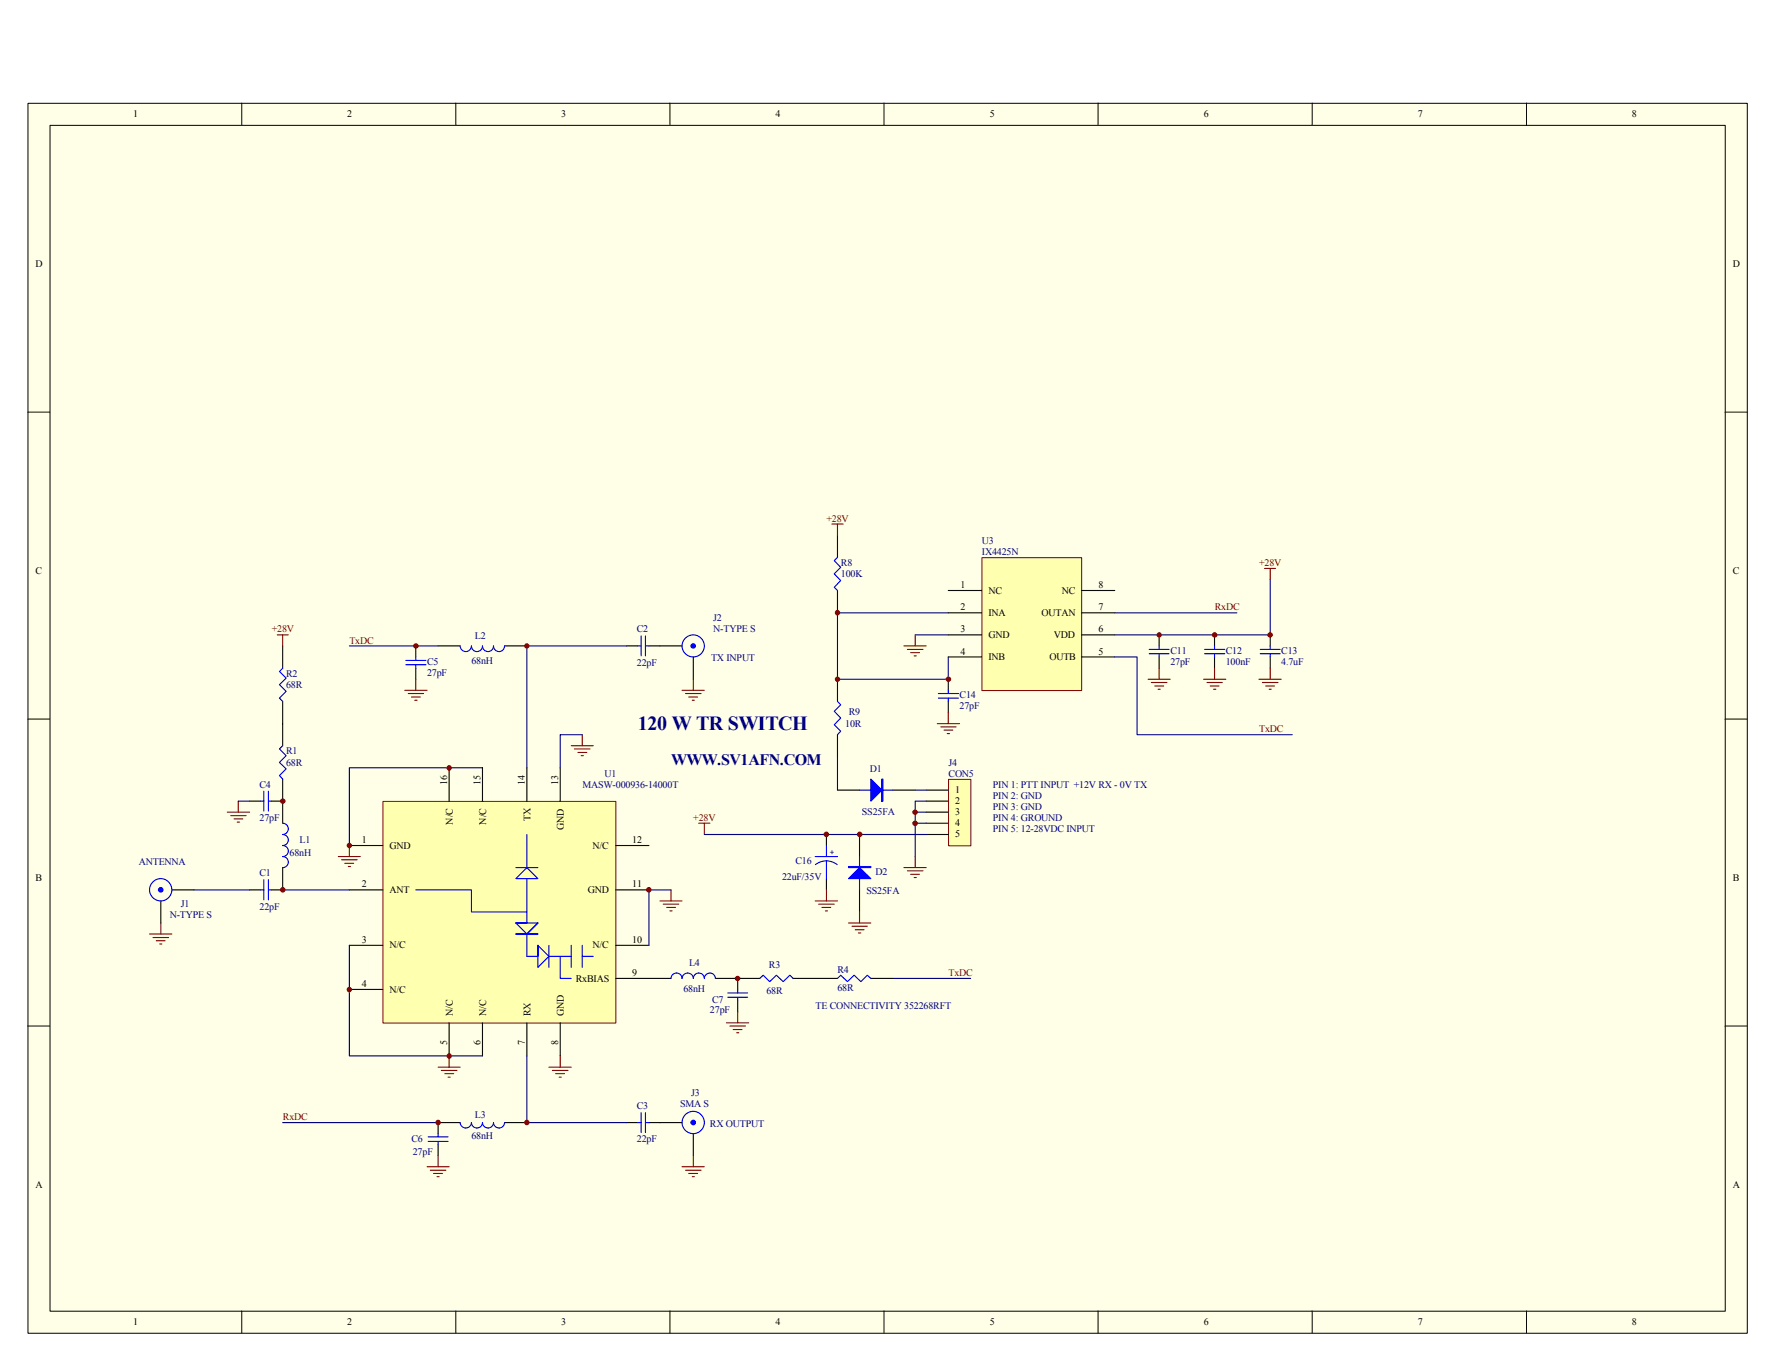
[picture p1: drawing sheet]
<svg xmlns="http://www.w3.org/2000/svg" width="279mm" height="216mm" viewBox="0 0 279 216" stroke-linecap="round" stroke-linejoin="round" font-family="sans-serif">
<path d="M4.4 16.3h270.6v193.5h-270.6z" fill="#ffffe8"/>
<g fill="none" stroke="#000" stroke-width=".16">
<path d="M4.4 16.3h270.6v193.5h-270.6zM7.9 19.7h263.7v186.6h-263.7zM38.1 16.2v3.5M71.8 16.2v3.5M105.5 16.2v3.5M139.1 16.2v3.5M172.8 16.2v3.5M206.5 16.2v3.5M240.3 16.2v3.5M4.4 64.9h3.4M271.5 64.9h3.5M4.4 113.2h3.4"/>
<path d="M271.5 113.2h3.5M4.4 161.5h3.4M271.5 161.5h3.5M38.1 206.3v3.5M71.8 206.3v3.5M105.5 206.3v3.5M139.1 206.3v3.5M172.8 206.3v3.5M206.5 206.3v3.5M240.3 206.3v3.5"/>
</g>
<path d="M110 129.5h1.8M110.9 129.5v1.8" fill="none" stroke="#800000" stroke-width=".17"/>
<path d="M110.9 131.3h15.7" fill="none" stroke="#000080" stroke-width=".17"/>
<path d="M149.4 122.7h3.4v10.4h-3.4z" fill="#ffffb0"/>
<path d="M149.3 122.6h3.5v10.5h-3.5z" fill="none" stroke="#800000" stroke-width=".16"/>
<path d="M135.3 131.3v3.5M145.8 124.3h3.5M145.8 126.1h3.5M145.8 127.8h3.5M145.8 129.5h3.5M145.8 131.3h3.5M135.3 140v3.5" fill="none" stroke="#000" stroke-width=".17"/>
<path d="M126.6 131.3h7" fill="none" stroke="#000080" stroke-width=".17"/>
<path d="M133.6 136.4h3.5v.1h-3.5zM133.6 136.4h3.5M135.3 134.8v5.2" fill="none" stroke="#00f" stroke-width=".17"/>
<path d="M133.6 138.3l1.7-1.8 1.8 1.8z" fill="#00f"/>
<path d="M180.9 102.9h3.1M180.9 102.2h3.1M182.5 101.6v.6M182.5 102.9v.5M198.4 102.9h3.1M198.4 102.2h3.1M199.9 101.6v.6M199.9 102.9v.5M135.3 136.5l1.8 1.8h-3.5z" fill="none" stroke="#00f" stroke-width=".17"/>
<g fill="none" stroke="#800000" stroke-width=".17">
<path d="M144.1 99.9v1.7M199.1 89.5h1.7M199.9 89.5v1.7M142.3 101.6h3.5M142.8 102.2h2.5M143.3 102.7h1.4M143.9 103.2h.3M180.7 106.9h3.5M181.2 107.4h2.5M181.8 108h1.4M182.3 108.5h.3M182.5 105.2v1.7"/>
<path d="M198.2 106.9h3.5M198.7 107.4h2.5M199.2 108h1.4M199.8 108.5h.3M199.9 105.2v1.7M133.6 145.2h3.5M134.1 145.8h2.4M134.6 146.3h1.4M135.1 146.8h.4M135.3 143.5v1.7"/>
</g>
<path d="M144.1 99.9h5.2M149.3 96.4h-17.5v10.5h17.5v-3.5M199.9 91.2v8.7h-24.4" fill="none" stroke="#000080" stroke-width=".17"/>
<path d="M182.5 99.9v1.7M199.9 99.9v1.7M182.5 103.4v1.8M199.9 103.4v1.8" fill="none" stroke="#000" stroke-width=".17"/>
<path d="M154.6 87.8h15.7v20.9h-15.7z" fill="#ffffb0"/>
<path d="M154.6 87.8h15.7v20.9h-15.7z" fill="none" stroke="#800000" stroke-width=".16"/>
<g fill="none" stroke="#000" stroke-width=".17">
<path d="M131.8 84.2v3.5M131.8 92.9v3.5M149.3 92.9h5.2M149.3 96.4h5.2M149.3 99.9h5.2M170.2 92.9h5.3M170.2 96.4h5.3M170.2 99.9h5.3M191.2 99.9v1.7M131.8 106.9v3.5M131.8 115.6v3.5M149.3 103.4h5.2"/>
<path d="M149.3 106.9v1.7M149.3 110.4v1.7M170.2 103.4h5.3M191.2 103.4v1.8M130.1 131.3v1.8M130.1 138.3v1.7"/>
</g>
<path d="M175.5 96.4h19.2M175.5 103.4h3.5v12.2h24.4M133.6 131.3h12.2M145.8 129.5h-1.7v5.3" fill="none" stroke="#000080" stroke-width=".17"/>
<g fill="none" stroke="#00f" stroke-width=".17">
<path d="M131.8 87.7l-.5 .5 1 1.1-1 1 1 1.1-1 1 .5 .5M131.8 110.4l.5 .5-1 1 1 1.1-1 1 1 1.1-.5 .5M147.7 109.9h3.2M147.7 109.1h3.2M149.3 108.6v.5M149.3 109.9v.5M189.6 102.9h3.2M189.6 102.2h3.2M191.2 101.6v.6M191.2 102.9v.5M128.3 134.8h3.5M130.1 135.5l.7 .1 1 .5"/>
<path d="M130.1 135.5l-.7 .1-1 .5M130.1 133.1v1.7M130.1 135.5v2.8"/>
</g>
<g fill="none" stroke="#800000" stroke-width=".17">
<path d="M130.9 82.5h1.8M131.8 82.5v1.7M147.5 113.9h3.5M148.1 114.4h2.4M148.6 114.9h1.4M149.1 115.4h.4M149.3 112.1v1.8M189.4 106.9h3.6M190 107.4h2.4M190.5 108h1.4M191 108.5h.4M191.2 105.2v1.7"/>
<path d="M142.3 136.5h3.5M142.8 137h2.5M143.3 137.6h1.4M143.9 138.1h.3M144.1 134.8v1.7M128.3 141.8h3.5M128.9 142.3h2.4M129.4 142.8h1.4M129.9 143.3h.4M130.1 140v1.8"/>
</g>
<path d="M60.3 126.2h36.6v34.8h-36.6z" fill="#ffffb0"/>
<path d="M60.3 126.1h36.6v34.9h-36.6z" fill="none" stroke="#800000" stroke-width=".16"/>
<g fill="none" stroke="#000" stroke-width=".17">
<path d="M44.5 113.9v3.4M39.3 126.1h1.7M42.8 126.1h1.7M44.5 136.5v3.5h-1.7M44.5 122.6v6.9M55 133.1h5.2M70.7 120.8v5.3M75.9 120.8v5.3M82.9 120.8v5.3M88.2 120.8v5.3M96.9 133.1h5.3M25.3 141.8v3.4"/>
<path d="M27.1 140h3.4M39.3 140h1.7M55 140h5.2M55 148.8h5.2M55 155.7h5.2M96.9 140h5.3M96.9 148.8h5.3M96.9 154h5.3M70.7 161v5.2M75.9 161v5.2M82.9 161v5.2M88.2 161v5.2"/>
</g>
<g fill="none" stroke="#800000" stroke-width=".17">
<path d="M89.9 117.3h3.5M90.4 117.9h2.5M91 118.4h1.4M91.5 118.9h.3M91.7 115.6v1.7M53.3 134.8h3.4M53.8 135.3h2.4M54.3 135.8h1.4M54.8 136.4h.4M55 133.1v1.7M103.9 141.8h3.5M104.4 142.3h2.4"/>
<path d="M104.9 142.8h1.4M105.5 143.3h.3M105.6 140v1.8M86.4 167.9h3.5M87 168.4h2.4M87.5 169h1.4M88 169.5h.3M88.2 166.2v1.7"/>
</g>
<path d="M91.7 115.6h-3.5v5.2M30.5 140h8.8M44.5 140h10.5" fill="none" stroke="#000080" stroke-width=".17"/>
<path d="M44.5 117.3l-.5 .6 1 1-1 1.1 1 1-1 1 .5 .6M41 126.1h.5M41.5 124.5v3.1M41.5 138.4v3.2M42.2 124.5v3.1M42.2 138.4v3.2M42.2 126.1h.6M44.5 129.5a.89 .89 0 0 1 .9 .9 .89 .89 0 0 1-.9 .9 .87 .87 0 0 1 .9 .9 .87 .87 0 0 1-.9 .9 .87 .87 0 0 1 .9 .8 .87 .87 0 0 1-.9 .9 .87 .87 0 0 1 .9 .9 .87 .87 0 0 1-.9 .8M41 140h.5M42.2 140h.6" fill="none" stroke="#00f" stroke-width=".17"/>
<circle cx="25.3" cy="140" r=".36" fill="#00f"/>
<g fill="none" stroke="#00f" stroke-width=".17">
<circle cx="25.3" cy="140" r=".36"/>
<circle cx="25.3" cy="140" r="1.75"/>
</g>
<g fill="none" stroke="#800000" stroke-width=".17">
<path d="M35.8 127.8h3.5M36.3 128.4h2.4M36.8 128.9h1.4M37.3 129.4h.4M37.5 126.1v1.7M23.5 147h3.6M24.1 147.5h2.4M24.6 148h1.4M25.1 148.5h.4M25.3 145.2v1.8M69 167.9h3.4M69.5 168.4h2.4"/>
<path d="M70 169h1.4M70.5 169.5h.4M70.7 166.2v1.7"/>
</g>
<path d="M37.5 126.1h1.8M75.9 120.8h-20.9v12.3M55 148.8v17.4h20.9M105.6 140h-3.4v8.8" fill="none" stroke="#000080" stroke-width=".17"/>
<path d="M103.9 101.6h3.5M109.1 103.4v3.5" fill="none" stroke="#000" stroke-width=".17"/>
<circle cx="109.1" cy="101.6" r=".35" fill="#00f"/>
<g fill="none" stroke="#00f" stroke-width=".17">
<path d="M63.9 104.6h3.2M63.9 103.9h3.2M65.4 103.4v.5M65.4 104.6v.6M72.4 101.6a.89 .89 0 0 0 .9 .9 .89 .89 0 0 0 .9-.9 .87 .87 0 0 0 .9 .9 .87 .87 0 0 0 .8-.9 .87 .87 0 0 0 .9 .9 .87 .87 0 0 0 .9-.9 .87 .87 0 0 0 .8 .9 .87 .87 0 0 0 .9-.9M100.4 101.6h.5M100.9 100.1v3.1M101.6 101.6h.6M101.6 100.1v3.1M100.4 176.7h.5M100.9 175.1v3.1M101.6 175.1v3.1"/>
<path d="M101.6 176.7h.6"/>
<circle cx="109.1" cy="101.6" r=".35"/>
<circle cx="109.1" cy="101.6" r="1.74"/>
</g>
<path d="M63.7 108.6h3.5M64.3 109.1h2.4M64.8 109.7h1.4M65.3 110.2h.4M65.4 106.9v1.7M107.4 108.6h3.5M107.9 109.1h2.5M108.4 109.7h1.4M109 110.2h.3M109.1 106.9v1.7" fill="none" stroke="#800000" stroke-width=".17"/>
<path d="M65.4 101.6v1.8M65.4 105.2v1.7M69 101.6h3.4M79.4 101.6h3.5M98.6 101.6h1.8M102.2 101.6h1.7M98.6 176.7h1.8M102.2 176.7h5.2M109.1 178.4v3.5" fill="none" stroke="#000" stroke-width=".17"/>
<path d="M55 101.6h14M98.6 101.6h-15.7v19.2" fill="none" stroke="#000080" stroke-width=".17"/>
<circle cx="109.1" cy="176.6" r=".36" fill="#00f"/>
<g fill="none" stroke="#00f" stroke-width=".17">
<path d="M44.5 105.2l-.5 .5 1 1-1 1 1 1.1-1 1.1 .5 .5M82.9 131.3v5.2h-1.7M82.9 136.5l1.8 1.8h-3.5zM82.9 138.3v6.9h-1.7h3.5M82.9 136.5h1.8M135.3 124.3h5.2M138.8 122.6h.2v3.5h-.2zM138.9 122.6v3.5M65.4 140h8.8v3.5h8.7M81.2 145.2l1.7 1.8 1.8-1.8-1.8 1.8h-1.7h3.5h-1.8v3.5h1.8v-1.7v3.4l1.7-1.7-1.7-1.7M86.4 148.8v3.4M86.4 150.5h3.5"/>
<path d="M88.2 150.5v3.5h1.7M89.9 148.8v3.4M91.7 150.5h1.7M91.7 148.8v3.4M105.6 154a.87 .87 0 0 1 .9-.9 .87 .87 0 0 1 .9 .9 .89 .89 0 0 1 .8-.9 .89 .89 0 0 1 .9 .9 .87 .87 0 0 1 .9-.9 .87 .87 0 0 1 .9 .9 .87 .87 0 0 1 .8-.9 .87 .87 0 0 1 .9 .9M114.6 156.9h3.1M114.6 156.3h3.1M116.1 155.7v.6M116.1 156.9v.5M119.6 154l.5-.5 1.1 1 1-1 1.1 1 1-1 .5 .5M131.8 154l.5-.5 1.1 1 1.1-1 1 1 1-1 .6 .5M67.4 179.6h3.1"/>
<path d="M67.4 178.9h3.1M69 178.4v.5M69 179.6v.5M72.4 176.7a.89 .89 0 0 0 .9 .8 .89 .89 0 0 0 .9-.8 .87 .87 0 0 0 .9 .8 .87 .87 0 0 0 .8-.8 .87 .87 0 0 0 .9 .8 .87 .87 0 0 0 .9-.8 .87 .87 0 0 0 .8 .8 .87 .87 0 0 0 .9-.8"/>
<circle cx="109.1" cy="176.6" r=".36"/>
<circle cx="109.1" cy="176.6" r="1.75"/>
</g>
<g fill="none" stroke="#800000" stroke-width=".17">
<path d="M43.6 99.9h1.8M44.5 99.9v1.7M116.1 159.2v1.8M114.3 161h3.6M114.9 161.5h2.4M115.4 162h1.4M116 162.5h.3M67.2 183.6h3.5M67.7 184.2h2.5M68.2 184.7h1.4M68.8 185.2h.3M69 181.9v1.7"/>
<path d="M107.4 183.6h3.5M107.9 184.2h2.5M108.4 184.7h1.4M109 185.2h.3M109.1 181.9v1.7"/>
</g>
<path d="M145.8 126.1h-1.7v3.4M140.5 154h12.3M44.5 176.7h24.5M82.9 166.2v10.5h15.7" fill="none" stroke="#000080" stroke-width=".17"/>
<g fill="none" stroke="#000" stroke-width=".17">
<path d="M44.5 101.6v3.6M44.5 110.4v3.5M131.8 124.3h3.5M140.5 124.3h3.6M102.2 154h3.4M112.6 154h7M116.1 154v1.7M116.1 157.4v1.8M124.8 154h7M137.1 154h3.4M72.4 176.7h-3.4v1.7M79.4 176.7h3.5"/>
<path d="M69 180.1v1.8"/>
</g>
<path d="M137.1 122.6l1.7 1.7-1.7 1.8z" fill="#00f"/>
<path d="M137.1 122.6l1.7 1.7-1.7 1.8z" fill="none" stroke="#00f" stroke-width=".17"/>
<path d="M131.8 119.1v5.2M144.1 124.3h1.7M144.1 127.8h1.7" fill="none" stroke="#000080" stroke-width=".17"/>
<circle cx="55" cy="133" r=".34" fill="#800000"/>
<circle cx="55" cy="133" r=".34" fill="none" stroke="#800000" stroke-width=".16"/>
<circle cx="55" cy="155.7" r=".35" fill="#800000"/>
<circle cx="55" cy="155.7" r=".35" fill="none" stroke="#800000" stroke-width=".16"/>
<circle cx="70.7" cy="166.2" r=".35" fill="#800000"/>
<circle cx="70.7" cy="166.2" r=".35" fill="none" stroke="#800000" stroke-width=".16"/>
<circle cx="102.1" cy="140" r=".36" fill="#800000"/>
<circle cx="102.1" cy="140" r=".36" fill="none" stroke="#800000" stroke-width=".16"/>
<circle cx="70.7" cy="120.8" r=".35" fill="#800000"/>
<circle cx="70.7" cy="120.8" r=".35" fill="none" stroke="#800000" stroke-width=".16"/>
<circle cx="44.5" cy="140" r=".36" fill="#800000"/>
<circle cx="44.5" cy="140" r=".36" fill="none" stroke="#800000" stroke-width=".16"/>
<circle cx="44.5" cy="126.1" r=".35" fill="#800000"/>
<circle cx="44.5" cy="126.1" r=".35" fill="none" stroke="#800000" stroke-width=".16"/>
<circle cx="82.9" cy="101.6" r=".34" fill="#800000"/>
<circle cx="82.9" cy="101.6" r=".34" fill="none" stroke="#800000" stroke-width=".16"/>
<circle cx="65.5" cy="101.6" r=".35" fill="#800000"/>
<circle cx="65.5" cy="101.6" r=".35" fill="none" stroke="#800000" stroke-width=".16"/>
<circle cx="82.9" cy="176.6" r=".35" fill="#800000"/>
<circle cx="82.9" cy="176.6" r=".35" fill="none" stroke="#800000" stroke-width=".16"/>
<circle cx="68.9" cy="176.6" r=".35" fill="#800000"/>
<circle cx="68.9" cy="176.6" r=".35" fill="none" stroke="#800000" stroke-width=".16"/>
<circle cx="116.1" cy="154" r=".35" fill="#800000"/>
<circle cx="116.1" cy="154" r=".35" fill="none" stroke="#800000" stroke-width=".16"/>
<circle cx="135.3" cy="131.3" r=".36" fill="#800000"/>
<circle cx="135.3" cy="131.3" r=".36" fill="none" stroke="#800000" stroke-width=".16"/>
<circle cx="199.9" cy="99.9" r=".35" fill="#800000"/>
<circle cx="199.9" cy="99.9" r=".35" fill="none" stroke="#800000" stroke-width=".16"/>
<circle cx="182.5" cy="99.9" r=".34" fill="#800000"/>
<circle cx="182.5" cy="99.9" r=".34" fill="none" stroke="#800000" stroke-width=".16"/>
<circle cx="131.8" cy="96.4" r=".35" fill="#800000"/>
<circle cx="131.8" cy="96.4" r=".35" fill="none" stroke="#800000" stroke-width=".16"/>
<circle cx="131.8" cy="106.9" r=".34" fill="#800000"/>
<circle cx="131.8" cy="106.9" r=".34" fill="none" stroke="#800000" stroke-width=".16"/>
<circle cx="149.3" cy="106.9" r=".35" fill="#800000"/>
<circle cx="149.3" cy="106.9" r=".35" fill="none" stroke="#800000" stroke-width=".16"/>
<circle cx="191.2" cy="99.9" r=".35" fill="#800000"/>
<circle cx="191.2" cy="99.9" r=".35" fill="none" stroke="#800000" stroke-width=".16"/>
<circle cx="144" cy="129.6" r=".36" fill="#800000"/>
<circle cx="144" cy="129.6" r=".36" fill="none" stroke="#800000" stroke-width=".16"/>
<circle cx="130.1" cy="131.3" r=".36" fill="#800000"/>
<circle cx="130.1" cy="131.3" r=".36" fill="none" stroke="#800000" stroke-width=".16"/>
<circle cx="144.1" cy="127.8" r=".35" fill="#800000"/>
<circle cx="144.1" cy="127.8" r=".35" fill="none" stroke="#800000" stroke-width=".16"/>
<text font-size="3.1" fill="#000080" x="100.4" y="114.9">120 W TR SWITCH</text>
<text font-size="2.5" fill="#000080" x="105.7" y="120.3">WWW.SV1AFN.COM</text>
<g font-size="1.6">
<text x="21" y="18.5">1</text>
<text x="54.7" y="18.5">2</text>
<text x="88.3" y="18.5">3</text>
<text x="122" y="18.5">4</text>
<text x="155.8" y="18.5">5</text>
<text x="189.5" y="18.5">6</text>
<text x="223.2" y="18.5">7</text>
<text x="256.9" y="18.5">8</text>
<text x="5.6" y="42">D</text>
<text x="272.8" y="42">D</text>
<text x="5.6" y="90.3">C</text>
<text x="151.2" y="92.6">1</text>
<text x="155.6" y="93.4">NC</text>
<text x="167.1" y="93.4">NC</text>
<text x="172.9" y="92.6">8</text>
<text x="272.8" y="90.3">C</text>
<text x="151.2" y="96.1">2</text>
<text x="151.2" y="99.5">3</text>
<text x="155.6" y="96.9">INA</text>
<text x="155.6" y="100.4">GND</text>
<text x="164" y="96.9">OUTAN</text>
<text x="165.9" y="100.4">VDD</text>
<text x="172.9" y="99.5">6</text>
<text x="172.9" y="96.1">7</text>
<text x="151.2" y="103">4</text>
<text x="155.6" y="103.9">INB</text>
<text x="165.2" y="103.9">OUTB</text>
<text x="172.9" y="103">5</text>
<text x="70.4" y="123.5" transform="rotate(-90 70.4 123.5)">16</text>
<text x="75.6" y="123.5" transform="rotate(-90 75.6 123.5)">15</text>
<text x="82.6" y="123.5" transform="rotate(-90 82.6 123.5)">14</text>
<text x="87.9" y="123.5" transform="rotate(-90 87.9 123.5)">13</text>
<text x="150.4" y="124.8">1</text>
<text x="71.3" y="129.8" transform="rotate(-90 71.3 129.8)">N/C</text>
<text x="76.5" y="129.8" transform="rotate(-90 76.5 129.8)">N/C</text>
<text x="83.5" y="129.2" transform="rotate(-90 83.5 129.2)">TX</text>
<text x="88.8" y="130.6" transform="rotate(-90 88.8 130.6)">GND</text>
<text x="150.4" y="126.6">2</text>
<text x="150.4" y="128.3">3</text>
<text x="150.4" y="130">4</text>
<text x="150.4" y="131.8">5</text>
<text x="56.9" y="132.7">1</text>
<text x="61.3" y="133.6">GND</text>
<text x="93.3" y="133.6">N/C</text>
<text x="99.5" y="132.7">12</text>
<text x="5.6" y="138.6">B</text>
<text x="56.9" y="139.7">2</text>
<text x="61.3" y="140.5">ANT</text>
<text x="92.5" y="140.5">GND</text>
<text x="99.5" y="139.7">11</text>
<text x="272.8" y="138.6">B</text>
<text x="56.9" y="148.4">3</text>
<text x="61.3" y="149.2">N/C</text>
<text x="93.3" y="149.2">N/C</text>
<text x="99.5" y="148.4">10</text>
<text x="56.9" y="155.4">4</text>
<text x="90.6" y="154.5">RxBIAS</text>
<text x="99.5" y="153.6">9</text>
<text x="61.3" y="156.2">N/C</text>
<text x="71.3" y="159.9" transform="rotate(-90 71.3 159.9)">N/C</text>
<text x="76.5" y="159.9" transform="rotate(-90 76.5 159.9)">N/C</text>
<text x="83.5" y="159.9" transform="rotate(-90 83.5 159.9)">RX</text>
<text x="88.8" y="159.9" transform="rotate(-90 88.8 159.9)">GND</text>
<text x="70.4" y="164.5" transform="rotate(-90 70.4 164.5)">5</text>
<text x="75.6" y="164.5" transform="rotate(-90 75.6 164.5)">6</text>
<text x="82.6" y="164.5" transform="rotate(-90 82.6 164.5)">7</text>
<text x="87.9" y="164.5" transform="rotate(-90 87.9 164.5)">8</text>
<text x="5.6" y="186.9">A</text>
<text x="272.8" y="186.9">A</text>
<text x="21" y="208.5">1</text>
<text x="54.7" y="208.5">2</text>
<text x="88.3" y="208.5">3</text>
<text x="122" y="208.5">4</text>
<text x="155.8" y="208.5">5</text>
<text x="189.5" y="208.5">6</text>
<text x="223.2" y="208.5">7</text>
<text x="256.9" y="208.5">8</text>
</g>
<g font-size="1.6" fill="#800000">
<text x="130.1" y="82.1">+28V</text>
<text x="198.2" y="89.1">+28V</text>
<text x="42.8" y="99.5">+28V</text>
<text x="55" y="101.3">TxDC</text>
<text x="191.2" y="96.1">RxDC</text>
<text x="198.2" y="115.2">TxDC</text>
<text x="109.1" y="129.2">+28V</text>
<text x="149.3" y="153.6">TxDC</text>
<text x="44.5" y="176.3">RxDC</text>
</g>
<g font-size="1.6" fill="#000080">
<text x="132.4" y="89.1">R8</text>
<text x="154.6" y="85.6">U3</text>
<text x="154.6" y="87.3">IX4425N</text>
<text x="132.4" y="90.8">100K</text>
<text x="74.8" y="100.6">L2</text>
<text x="100.2" y="99.5">C2</text>
<text x="112.3" y="99.5">N-TYPE S</text>
<text x="112.3" y="97.8">J2</text>
<text x="45" y="106.5">R2</text>
<text x="67.2" y="104.6">C5</text>
<text x="67.2" y="106.3">27pF</text>
<text x="74.2" y="104.4">68nH</text>
<text x="100.2" y="104.8">22pF</text>
<text x="111.9" y="104.1">TX INPUT</text>
<text x="184.2" y="102.9">C11</text>
<text x="184.2" y="104.6">27pF</text>
<text x="193" y="102.9">C12</text>
<text x="193" y="104.6">100nF</text>
<text x="201.7" y="102.9">C13</text>
<text x="201.7" y="104.6">4.7uF</text>
<text x="45" y="108.2">68R</text>
<text x="133.6" y="112.4">R9</text>
<text x="151" y="109.8">C14</text>
<text x="151" y="111.6">27pF</text>
<text x="45" y="118.7">R1</text>
<text x="133.1" y="114.3">10R</text>
<text x="40.9" y="124">C4</text>
<text x="45" y="120.5">68R</text>
<text x="91.7" y="124">MASW-000936-14000T</text>
<text x="95.2" y="122.2">U1</text>
<text x="136.9" y="121.5">D1</text>
<text x="149.3" y="120.5">J4</text>
<text x="149.3" y="122.2">CON5</text>
<text x="156.3" y="124">PIN 1: PTT INPUT +12V RX - 0V TX</text>
<text x="156.3" y="125.7">PIN 2: GND</text>
<text x="40.9" y="129.2">27pF</text>
<text x="135.7" y="128.3">SS25FA</text>
<text x="156.3" y="129.2">PIN 4: GROUND</text>
<text x="156.3" y="130.9">PIN 5: 12-28VDC INPUT</text>
<text x="156.3" y="127.4">PIN 3: GND</text>
<text x="21.8" y="136.1">ANTENNA</text>
<text x="40.9" y="137.9">C1</text>
<text x="45.6" y="134.7">68nH</text>
<text x="47.2" y="132.7">L1</text>
<text x="125.2" y="136">C16</text>
<text x="137.8" y="137.8">D2</text>
<text x="28.4" y="142.8">J1</text>
<text x="40.9" y="143.1">22pF</text>
<text x="123.1" y="138.4">22uF/35V</text>
<text x="136.4" y="140.7">SS25FA</text>
<text x="26.7" y="144.5">N-TYPE S</text>
<text x="108.5" y="152">L4</text>
<text x="121" y="152.4">R3</text>
<text x="131.8" y="153.1">R4</text>
<text x="131.8" y="155.9">68R</text>
<text x="107.6" y="156">68nH</text>
<text x="111.8" y="159.3">27pF</text>
<text x="112.1" y="157.8">C7</text>
<text x="120.6" y="156.4">68R</text>
<text x="128.4" y="158.8">TE CONNECTIVITY 352268RFT</text>
<text x="108.8" y="172.4">J3</text>
<text x="64.8" y="179.7">C6</text>
<text x="74.2" y="179.2">68nH</text>
<text x="74.8" y="175.9">L3</text>
<text x="100.2" y="174.5">C3</text>
<text x="100.2" y="179.7">22pF</text>
<text x="107.1" y="174.2">SMA S</text>
<text x="111.8" y="177.3">RX OUTPUT</text>
<text x="65" y="181.7">27pF</text>
</g>
<text font-size="1.2" fill="#000080" x="130.6" y="134.5">+</text>
</svg>
